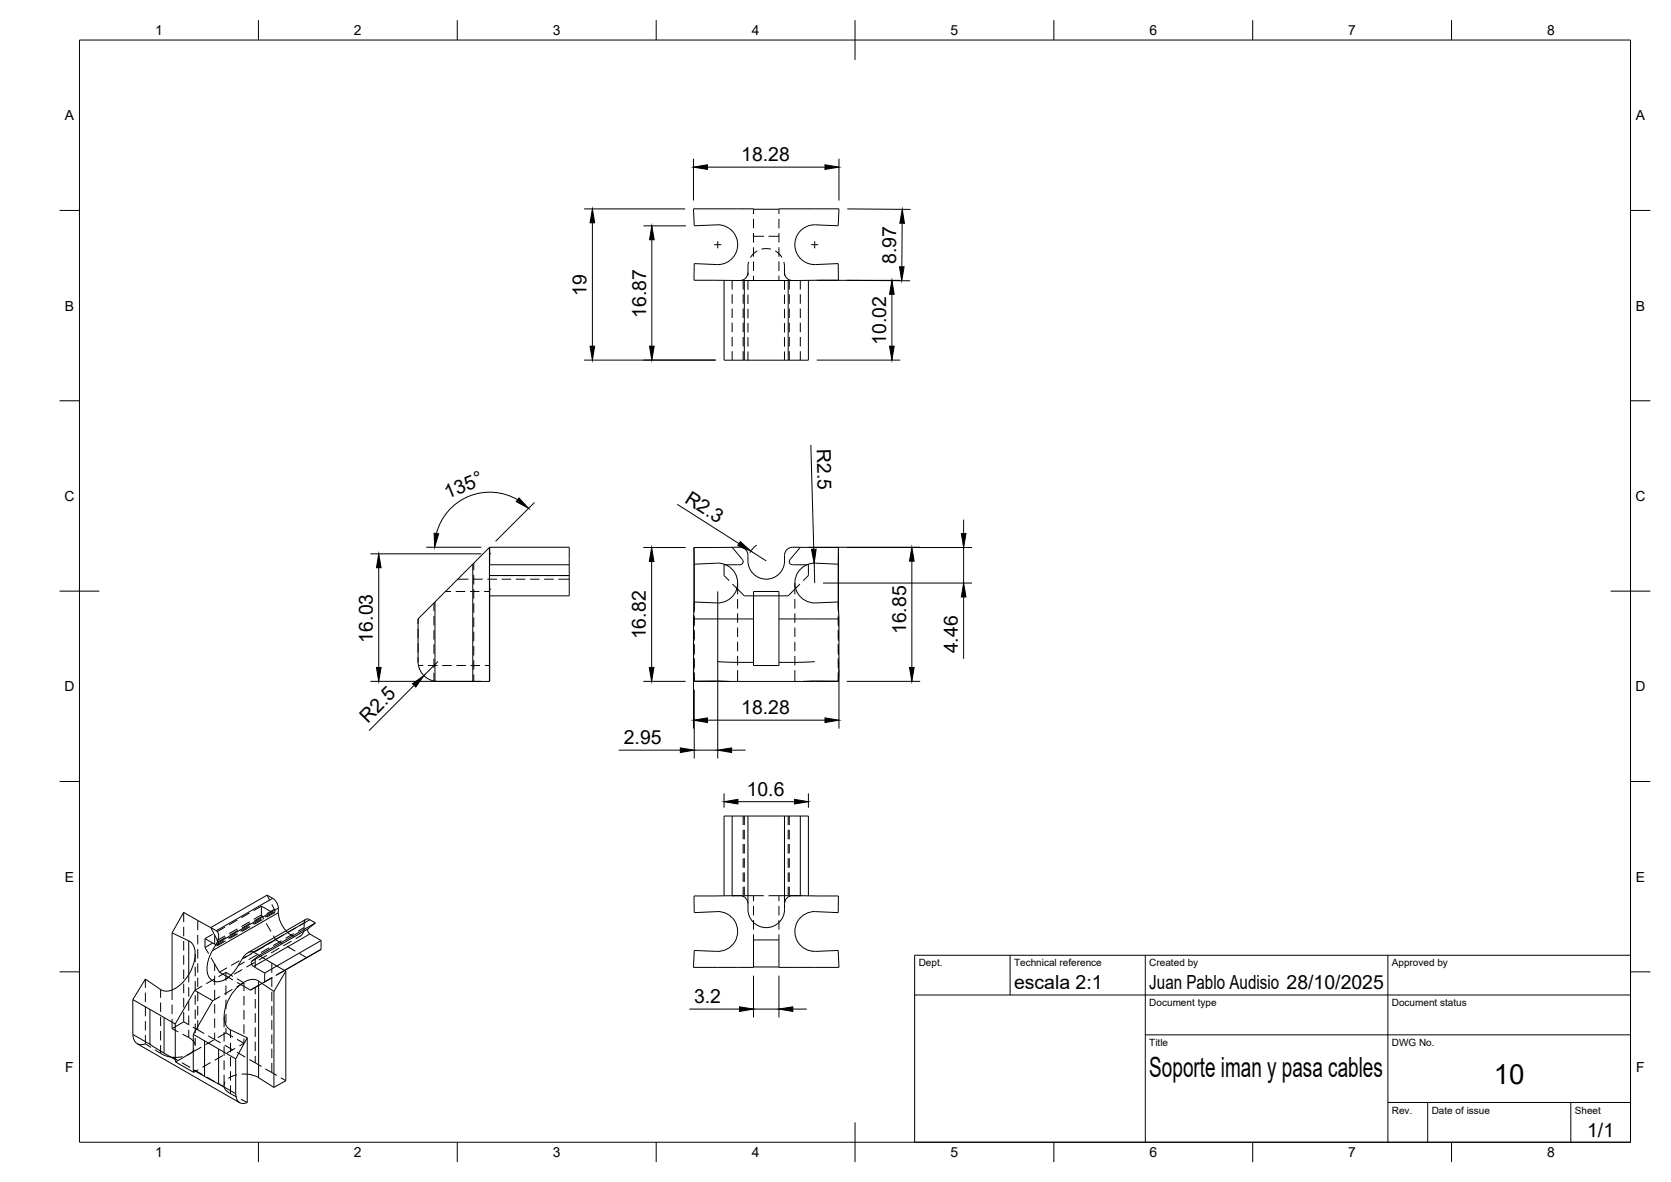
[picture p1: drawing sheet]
<svg xmlns="http://www.w3.org/2000/svg" width="420mm" height="297mm" viewBox="0 0 420 297" stroke-linecap="round" stroke-linejoin="round" font-family="sans-serif">
<!-- layer: Visible -->
<g fill="none" stroke="#000" stroke-width=".25">
<path d="M183.5 57.5l-1.5-.8-1.1-.2-6.3 .2-.2-4.2h36.5l-.1 4.2-6.4-.2-1.1 .2-1.4 .8M183.5 57.5a5 5 0 0 1 1.7 5.7 5 5 0 0 1-4.9 3.3M201.9 57.5a5 5 0 0 0-1.8 5.7 5 5 0 0 0 5 3.3M180.2 66.5l-5.6-.3-.1 4.2h36.3v-4.2l-5.7 .3M182.1 70.4v20.1h21.2v-20.1M187.2 70.5v20M198.2 70.5v20M123.1 137.6v33.6M123.1 137.5v4.4M174.5 137.6l.1 4.2M174.5 137.6v14.8M184.1 137.5a3.6 3.6 0 0 1 3.4 .6 3.1 3.1 0 0 1 .6 2.8 4.6 4.6 0 0 0 4.6 4.6 4.6 4.6 0 0 0 4.6-4.5 2.9 2.9 0 0 1 1-3.2l1-.3h1.9"/>
<path d="M184.1 137.5l-9.6 .1M184.1 137.5h.1M201.2 137.5l9.6 .1M201.2 137.5h.1M210.8 137.6v4.2M210.8 137.6v14.8M109.4 151.3l-4.3 4.2v10.7a5 5 0 0 0 4.3 5M109.4 151.3v19.9M118.9 141.8l-9.5 9.5M118.9 141.8l4.2-4.3h20v4.4M118.9 141.8v29.4M123.1 141.9h20"/>
<path d="M143.1 144.6h-20v26.6h-4.2M143.1 141.9v7.8h-20M174.4 155.5v11.8l.2 3.9M174.4 155.5h15.1M174.6 151.3l-.2 4.2M174.6 151.3l5.6 .2M174.6 141.8v9.5M180.2 141.5l-5.6 .3M180.3 141.5a5 5 0 0 1 5.2 5 5 5 0 0 1-5.2 5M189.5 148.6h6.4v18.6h-6.4zM189.5 149.7h6.4M195.9 155.5h15"/>
<path d="M205.1 141.5a5 5 0 0 0-5.2 5 5 5 0 0 0 5.2 5M205.1 141.5l5.7 .3M210.8 151.3l.1 4.2M210.8 151.3l-5.7 .2M210.8 141.8v9.5M210.9 155.5l.1 11.8-.2 3.9M109.4 171.2h9.5M174.5 170.9v.3h9M174.6 171.2h8.9M174.6 171.2h.1M180.5 166.3l9 .2M183.5 171.2h18.4"/>
<path d="M204.9 166.3l-9 .2M210.8 171.2h-8.9M210.8 171.2h.1M210.8 170.9v.3h-8.9M184.1 205.1v20M188.1 205.1v23.4a4.6 4.6 0 0 0 4.6 4.6 4.6 4.6 0 0 0 4.6-4.6v-23.4M188.1 205.1h-6v20M188.1 205.1h9.2M197.3 205.1h6v20M201.2 205.1v20M43.3 234.4l4.2 2a4.2 4.2 0 0 1 1.4 4.8 10.4 10.4 0 0 1-6.3 7.8 2.78 2.78 0 0 1-2.2-.3M43.3 234.4v14.4"/>
<path d="M53 233.1l1.4 .8a2.49 2.49 0 0 1 0 3.3M53 233.1l14.2-8.2a3.8 3.8 0 0 1 2.8 4.5l.2 1.3 .5 1.4 1.2 1.8M53 233.1h.1M53 233.1l-6.8-3.8-2.9 5.1M53.4 238.9a7.2 7.2 0 0 0-.9 6.6 2.73 2.73 0 0 0 4.2 .6 11.6 11.6 0 0 0 4.2-5.2M54.4 237.2l-1 1.7M79.3 231.9l-1.7-.9h-.7l-14.6 8.4M79.3 231.9l-1.8 1.5-.1 .6 .5 .7 2.8 1.7M79.3 231.9l-14.1 8.2M80.7 236.4l-11.1 6.4M80.7 238.6l-9.2 5.3M80.7 236.4v2.2"/>
<path d="M80.7 238.6l-3.6 2.1M180.2 239.1l-5.6-.2-.2 4.2h15.1v-6.9h6.4v6.9h15l-.1-4.2-5.7 .2M180.3 229.1a5 5 0 0 1 5.2 5 5 5 0 0 1-5.2 5M184.1 225.1a3.5 3.5 0 0 1 3.4 .6l.5 .8 .1 .6M184.1 225.1h.1M184.1 225.1l-9.6 .1 .1 4.1 5.6-.2M201.2 225.1h.1M201.2 225.1a3.5 3.5 0 0 0-3.3 .6l-.6 .8v.6M201.2 225.1l9.6 .1v4.1l-5.7-.2M205.1 229.1a5 5 0 0 0-5.2 5 5 5 0 0 0 5.2 5M33.4 251.2l10.7 6.1M33.4 251.2v8.8"/>
<path d="M33.4 259.9l.3 1.5 .8 .9 25.8 14.8M40.4 248.7l-3.8-2.7-3.2 5.2M44.1 257.3l4.9-8.4 4.5 2.6-4.9 8.4M44.1 257.3v9M48.6 259.9v9l6.4 3.5M48.6 259.9l10.7 6.2M65 246.6l3.9 2.6M65 246.5a4.2 4.2 0 0 0-4.9 1.2 10.4 10.4 0 0 0-3.5 9.3 2.77 2.77 0 0 0 1.4 1.8l4.2 2M65.2 240.1l-1.4-.8a2.49 2.49 0 0 0-2.9 1.6M65.2 240.1l6.7 4M68.9 249.2v24.1M71.9 244.1l-3 5.1"/>
<path d="M71.9 244.1v27.5l-3 1.7M189.5 243h6.4M37.7 262.4l6.4 3.9M44.1 266.3v.6M48.6 264.3l-4.4 2.6 4.5 2.6-.1-.6M62.2 260.8v16.3a1.97 1.97 0 0 1-2.2-.2 1.97 1.97 0 0 1-.7-2.1v-8.7M62.2 260.8l-2.9 5.3M62.2 269.9l1.5 .3 1.3 .6M65 270.8l3.9 2.5"/>
</g>
<!-- layer: Hidden -->
<g fill="none" stroke="#000" stroke-width=".25">
<path d="M189.5 52.6v1.2M189.5 55v2.4M189.5 58.6v2.3M189.5 59.4h2.6M193.3 59.4h2.6M195.9 52.6v1.2M195.9 55v2.4M195.9 58.6v2.3M184.1 70.5h.1M184.1 70.5v2.3M184.1 73.9v2.4M184.1 77.5v2.4"/>
<path d="M186.9 70.5v2.3M186.9 74v2.3M186.9 77.5v2.4M188.1 68.5a2.02 2.02 0 0 1-2 2h-2M188.1 70.4v2.4M188.1 74v2.4M188.1 77.6v2.4M188.2 65.8l-.1 3.5M189.5 62.1v2.4M189.5 65.7v2.4M189.5 69.3v1.2M190.4 63.1l-1 .7-.7 .9"/>
<path d="M191.5 62.6l1.2-.1 1.1 .1M194.9 63.1l1 .7 .7 .9M195.9 62.1v2.4M195.9 65.7v2.4M195.9 69.3v1.2M197.1 65.8l.2 3.5M197.3 68.5a2.02 2.02 0 0 0 2 2h1.9M197.3 70.4v2.4M197.3 74v2.4M197.3 77.6v2.4M198.5 70.5v2.3M198.5 74v2.3"/>
<path d="M198.5 77.5v2.4M201.2 70.5h.1M201.2 70.5v2.3M201.2 73.9v2.4M201.2 77.5v2.4M184.1 81.1v2.4M184.1 84.7v2.4M184.1 88.3v2.2M186.9 81.1v2.4M186.9 84.7v2.4M186.9 88.3v2.2M188.1 81.2v2.4"/>
<path d="M188.1 84.7v2.4M188.1 88.3v2.2M197.3 81.2v2.4M197.3 84.7v2.4M197.3 88.3v2.2M198.5 81.1v2.4M198.5 84.7v2.4M198.5 88.3v2.2M201.2 81.1v2.4M201.2 84.7v2.4M201.2 88.3v2.2M123.1 137.5v1.7"/>
<path d="M123.1 139.2h.1M184.1 137.5l2.6 3.1a.8 .8 0 0 1 .1 .9 .8 .8 0 0 1-.7 .4h-4v2.7l1.2 1.3M201.2 137.5l-2.6 3.1a.8 .8 0 0 0-.1 .9 .8 .8 0 0 0 .8 .4h4v2.7l-1.3 1.3M105.1 155.5v1.3M105.1 158v2.4M109.1 151.5v2.1M109.1 154.8v2.4M109.1 158.4v2.3M112 148.6h1.4M114.6 148.6h2.4M115.1 145.5h2.7M118.2 148.6h2.3"/>
<path d="M119 145.5h2.4M119.1 141.5v1.8M119.1 144.5v2.4M119.1 148v2.4M119.1 151.6v2.4M119.1 155.2v2.4M119.1 158.8v2.3M121.7 148.6h1.4M122.6 145.5h2.3M123.1 144.6h.1M123.1 144.6h2.3M123.1 148h.1"/>
<path d="M126.1 145.5h2.4M126.6 144.6h2.3M129.7 145.5h2.4M130.1 144.6h2.4M133.3 145.5h2.4M133.7 144.6h2.4M136.8 145.5h2.4M137.3 144.6h2.4M140.4 145.5h2.7M140.8 144.6h2.3M174.5 152.4v1.5M174.5 155.1v2.4"/>
<path d="M174.5 158.7v2.3M174.6 151.3v2.2M174.6 154.7v2.4M174.6 158.2v2.4M184.2 146.8l3 2.9h2.3M185.5 146.5v2.9M185.5 150.5v2.4M185.5 154.1v2.4M185.5 157.7v2.4M199.9 146.5v2.9M199.9 150.5v2.4M199.9 154.1v2.4"/>
<path d="M199.9 157.7v2.4M201.1 146.8l-2.9 2.9h-2.3M210.8 151.3v2.2M210.8 154.7v2.4M210.8 158.2v2.4M210.8 152.4v1.5M210.8 155.1v2.4M210.8 158.7v2.3M105.1 161.6v2.4M105.1 165.2v1.3M105.2 167.2h1.2M107.6 167.2h2.4"/>
<path d="M109.1 161.9v2.4M109.1 165.5v2.4M109.1 169.1v2M111.2 167.2h2.4M114.8 167.2h2.4M118.3 167.2h2.4M119.1 162.3v2.4M119.1 165.9v2.4M119.1 169.5v1.7M121.9 167.2h1.2M174.5 162.2v2.4M174.5 165.8v2.4"/>
<path d="M174.5 169.4v1.5M174.6 161.8v2.4M174.6 165.4v2.4M174.6 169v2.2M185.5 161.3v2.3M185.5 164.8v2.4M185.5 168.4v2.8M199.9 161.3v2.3M199.9 164.8v2.4M199.9 168.4v2.8M210.8 161.8v2.4M210.8 165.4v2.4"/>
<path d="M210.8 169v2.2M210.8 162.2v2.4M210.8 165.8v2.4M210.8 169.4v1.5M186.9 205.1v2.2M186.9 208.5v2.4M186.9 212.1v2.4M186.9 215.7v2.4M186.9 219.3v2.3M187.2 205.1v2.2M187.2 208.5v2.4M187.2 212.1v2.4"/>
<path d="M187.2 215.7v2.4M187.2 219.3v2.3M198.2 205.1v2.2M198.2 208.5v2.4M198.2 212.1v2.4M198.2 215.7v2.4M198.2 219.3v2.3M198.5 205.1v2.2M198.5 208.5v2.4M198.5 212.1v2.4M198.5 215.7v2.4M198.5 219.3v2.3"/>
<path d="M46.2 229.3v2.4M46.2 232.9v2.4M46.2 236.5v2.4M49.1 239.7v2.1M51.5 235.9v2.2M51.5 238.1l1 1.6M53 233.1l1.9 3.8a.39 .39 0 0 1 0 .6 .39 .39 0 0 1-.5 0l-2.9-1.6M53.5 234.8l-2 1.1M53.5 237l-2 1.1M56.6 233l-2.1 1.2M56.6 235.2l-2.1 1.2M56.7 236.4l-1.9 1.1"/>
<path d="M59.7 231.2l-2.1 1.2M59.7 233.4l-2.1 1.2M59.8 234.7l-2.1 1.1M62.8 229.4l-2.1 1.2M62.8 231.7l-2.1 1.1M62.9 232.9l-2 1.2M63.3 239.7l-2.1 1.1M65.7 227.7l-1.9 1.1M65.7 227.7v2.2M65.7 229.9l-1.9 1.1M65.7 229.9l.6 1.1M66 231.1l-2.1 1.2"/>
<path d="M66.4 237.9l-2.1 1.2M66.9 232l1.2 2.1M67.2 224.9l.6 1.3M68.3 227.3l.7 1.4a.42 .42 0 0 1 .1 .5 .42 .42 0 0 1-.5 .1l-2.9-1.6M68.7 235.1l.6 1.1M69 229.4l-2 1.1M69.3 236.2l-1.9 1.1M69.3 236.2l1.9 1M70.2 238.3l-2 1.2M71.9 233.9l1.3 1.1 .9 .4M72.2 237.8l2.1 1.2M73.3 236.5l-2.1 1.2"/>
<path d="M75.3 239.6l1.8 1.1M75.5 235.2l-1.2 .7M76.9 231l-.4 .7-.1 2.3-.4 .8-.7 .5M184.1 225.1h2.8M186.9 222.8v2.3M186.9 225.1h5.2M187.2 222.8v2.3M189.5 225.1v1.4M189.5 227.7v2.3M189.5 231.2v2.4M189.5 234.8v1.4M193.3 225.1h5.2"/>
<path d="M195.9 225.1v1.4M195.9 227.7v2.3M195.9 231.2v2.4M195.9 234.8v1.4M198.2 222.8v2.3M198.5 225.1h2.7M198.5 222.8v2.3M36.6 246v2.2M36.6 249.4v2.4M36.6 253v2.4M36.6 256.6v2.4M43.3 248.8v2.5"/>
<path d="M43.3 252.5v2.4M43.3 256v2.5M43.3 258.5l1.5 .8M45.9 259.9l2.4 1.4 .5 .6 .2 .7M46.2 240.1v2.3M46.2 243.6v2.4M46.2 247.2v2.4M46.2 250.8v2.4M46.2 254.3v2.5M46.2 256.8l-2.9 1.7M46.2 256.8l1.2 .7M48.5 258.1l2.8 1.6"/>
<path d="M49.1 243v2.3M49.1 246.5v2.4M49.1 250.1v2.4M49.1 253.7v2.4M49.1 257.2v2.4M50.8 247.8l-1.8 1.1M53.1 240.7l2.1 3.6M53.9 246l-2 1.2M55.2 244.3l3.4 2M55.4 250.4l-1.9 1.1M56.3 255.5v2.7M56.3 259.4v2.4"/>
<path d="M56.8 259.6l-2 1.2M56.8 244.4v2.1M56.8 247.7v2.3M56.8 251.2v2.4M56.8 254.8v2.4M56.8 258.4v1.2M56.8 244.4l-1.9 1M56.8 259.6l1.8 1M56.8 244.4l1.8 1M57.1 243.2l-1.9 1.1M57.8 245.4l-1.2 .7M58.4 248.6l-2 1.2"/>
<path d="M59.6 246l1.7 1M60.2 241.4l-2.1 1.2M60.9 243.6l-2 1.2M61.3 247l-1.8 1M61.3 247v2.1M61.3 250.3v2.4M61.3 253.8v2.4M61.3 257.4v2.4M64 241.9l-2 1.1M65.1 240.1l-1.9 1.5v.6l.4 .6 2.9 1.7M66.5 244.5v2.2M67.1 240.1l-2.1 1.2"/>
<path d="M68.3 245.8l-2.1 1.1M68.5 245.6l-5.5 3.2-3.4-1.9M69.6 245l1.9-1.1-2.2 1.3M69.6 242.8l-3.1 1.7M34.5 262.3l1.1 .2 1-.2M36.6 262.3l1.4 .9M36.6 260.1v2.2M39 263.8l1.7 1.1 1.6 .6 1.7 .2 1.9-.2M48.9 263.7l-1 1-.9 .5M49.1 260.8v2.1M49.8 268.8l-1.1 .7M50.7 263.1l-2.1 1.2"/>
<path d="M52.4 260.3l3.1 1.8M52.9 267l-2 1.2M53.7 261.4l-2 1.1M56 265.2l-2 1.2M56.3 262.9v2.4M56.3 266.5v2.4M56.3 270.1v2.7M56.5 262.7l2.1 1.1M56.6 271.9a1.79 1.79 0 0 0 0 1.8l.9 .9 2 1.1M59.1 263.4l-2 1.2M59.6 261.2l1.7 1M59.6 264.4l2.1 1.2"/>
<path d="M59.6 270.1l-1.5 .5-.7 .4M60.6 276.2l1.6 .9M60.8 269.9h1.4M61.3 262.2l-1.1 .7M61.3 261v1.2M62.7 266.2l3 1.8M66.8 268.6l2.8 1.7M70.6 270.9l1.3 .7"/>
</g>
<!-- layer: Hidden Narrow -->
<g fill="none" stroke="#000" stroke-width=".25">
<path d="M49.7 231.3v2.5M49.7 234.9v2.4M49.7 238.5v2.4M54 235v2.3M56.3 236.4l-1.9 1.1M56.7 235.6l-1.9 1.1M59.4 234.6l-2 1.2M59.9 233.8l-2.1 1.2M62.5 232.8l-2 1.2M62.9 232l-2 1.2M64.6 240l-2.1 1.2M65.1 238.5l-2.1 1.2"/>
<path d="M65.6 231l-2.1 1.2M66 230.2l-2 1.2M67.7 238.2l-2.1 1.2M68.2 236.7l-2.1 1.2M68.6 229.3l-1.9 1.1M69 228.5l-1.9 1.1M70.8 236.4l-2.1 1.2M71.3 235l-2.1 1.1M73.9 234.6l-2.1 1.2M74.4 233.2l-2.1 1.1M76.5 233.1l-1.6 .9M76.5 232l-1.1 .6"/>
<path d="M40.4 248.7v2M40.4 251.9v2.4M40.4 255.5v2.4M40.4 259.1v2.4M47.5 244.9v2M47.5 248.1v2.4M47.5 251.6v2.4M47.5 255.2v2.4M47.5 258.8v1.9M49.7 242.1v2.4M49.7 245.7v2.3M49.7 249.2v2.4"/>
<path d="M49.7 252.8v2.4M49.7 256.4v2.4M54 242.3v1.7M54 245.2v2.4M54 248.8v2.3M54 252.3v2.4M54 255.9v2.4M54 259.5v1.7M58 258.8v2.1M61.5 241.8l-1.6 .9M62 240.3l-1.1 .6M64.2 240.9v2.2"/>
<path d="M64.2 248.1v1.8M64.2 251v2.4M64.2 254.6v2.4M64.2 258.2v2.4M65.5 240.3l-2.2 1.3M66.8 241.1l-3 1.8M68.3 242v2.5M68.3 245.7v2.3M68.3 249.2v2.4M68.3 252.8v2.4M68.3 256.4v2.4M68.3 260v2.3"/>
<path d="M40.4 262.6v2.1M43.4 265.7l1.3 .8M45.7 267.1l2.1 1.2M48.9 268.9l2 1.2M51.9 270.6l2.1 1.2M55 272.4l1.4 .8M58 262.1v2.3M58 265.6v2.4M58 269.2v2.4M58 272.8v2M64.2 261.8v2.3M64.2 265.4v1.7"/>
<path d="M68.3 263.5v2.4M68.3 267.1v2.4"/>
</g>
<!-- layer: Visible Narrow -->
<path d="M47.5 236.4v8.5M68.6 225.7l-14.2 8.2M70 228.2l-15.6 9M70 229.4l-16.6 9.5M77.5 233.4l-12 6.9M77.9 231.1l-14.1 8.2M77.9 234.7l-11.1 6.4M37.7 253.7v8.7l-4.3-2.4M41.3 255.7v9M65 246.6v24.2M51.4 261.6v8.9M55 263.6v8.8l4.3 2.5" fill="none" stroke="#000" stroke-width=".25"/>
<!-- layer: BORDER -->
<g fill="none" stroke="#000" stroke-width=".25">
<path d="M20 10.1h390v276.9h-390zM65 5.1v5M115 5.1v5M165 5.1v5M215 5.1v10M265 5.1v5M315 5.1v5M365 5.1v5M15 52.9h5M410 52.9h5M15 100.7h5M410 100.7h5"/>
<path d="M15 148.6h10M405 148.6h10M15 196.4h5M410 196.4h5M15 244.2h5M410 244.2h5M65 287v5M115 287v5M165 287v5M215 282.1v9.9M265 287v5M315 287v5"/>
<path d="M365 287v5"/>
</g>
<!-- layer: TITLEBLOCK -->
<path d="M230 240.1h180v46.9h-180zM230 250h180M254 240.1v9.9M288 240.1v46.9M349 240.1v46.9M288 260.1h122M349 277.1h61M359 277.1v9.9M395 277.1v9.9" fill="none" stroke="#000" stroke-width=".25"/>
<!-- layer: Smart Centers -->
<path d="M179.6 61.5h1.8M180.5 60.6v1.8M204 61.5h1.7M204.9 60.6v1.8" fill="none" stroke="#000" stroke-width=".25"/>
<!-- layer: FD_Dimensions -->
<g fill="none" stroke="#000" stroke-width=".25">
<path d="M174.4 39.9v10.5M210.9 39.9v10.5M146.9 52.5h25.4M148.9 56v31M161.8 56.8h10.7M177.9 42h29.5M213 52.5l16 .1M226.8 56.1v10.9M163.9 60.2v26.8M205.4 70.4h21M212.9 70.4l15.9 .2M224.3 74v13"/>
<path d="M146.9 90.5h33.1M205.4 90.5h21M203.9 111.8l.7 26.2M93.1 139.2h27.9M107.2 137.5h13.8M130.2 125.6a13.8 13.8 0 0 0-20.5 8.4M134.4 126.3l-9.8 9.7M161.8 137.6h10.6M170.3 126.7l15.5 9.9M188.8 138.5l3.9 2.5M190.3 137l-.9 .7-.9 1.2M203.3 137.5h28.1"/>
<path d="M212.9 137.6h31.5M242.3 130.6v3.5M242.3 137.6v8.9M95.2 142.7v25M163.9 141.1v26.6M180.5 148.6v42M204.7 141.5l.2 5M206.9 146.5h37.5M229.3 141v26.7M242.3 150v15.6M93.1 171.2h27.9M104.1 172.2l-11.3 11.4"/>
<path d="M110.1 166.2l-3.5 3.6M161.8 171.2h10.6M174.4 168.3v14.8M174.6 173.3v17.3M210.9 168.3v14.8M212.9 171.2h18.5M155.6 188.5h15.5M174.6 188.5h5.9M177.9 181h29.5M182.1 199.4v3.6M184 188.5h3.5M203.3 199.4v3.6"/>
<path d="M185.5 201.5h14.2M173.3 253.6h12.6M189.5 245.2v10.5M189.5 253.6h6.4M195.9 245.2v10.5M199.3 253.6h3.6"/>
</g>
<g fill="#000" stroke="#000" stroke-width=".25">
<path d="M148.9 52.5l.6 3.5h-1.1zM174.4 42l3.5-.6v1.2zM207.4 41.4l3.5 .6-3.5 .6zM226.9 52.6l.5 3.5h-1.1zM163.9 56.8l.6 3.4h-1.2zM224.3 70.4l.5 3.6h-1.1zM226.2 67h1.1l-.6 3.6zM148.4 87h1.1l-.6 3.5zM163.3 87h1.2l-.6 3.5zM223.7 87h1.1l-.5 3.5zM109.2 134l1.1 .1-1 3.4zM130.5 125.1l2.4 2.6-3.1-1.6z"/>
<path d="M186.1 136.1l2.7 2.4-3.3-1.4zM204 138h1.2l-.5 3.5zM241.7 134.1h1.2l-.6 3.5zM95.2 139.2l.6 3.5h-1.1zM163.9 137.6l.5 3.5h-1.1zM229.3 137.5l.5 3.5h-1.1zM242.3 146.5l.6 3.5h-1.2zM94.7 167.7h1.1l-.6 3.5zM103.7 171.8l2.9-2-2.1 2.9zM163.3 167.7h1.1l-.5 3.5zM228.7 167.7h1.1l-.5 3.5zM171.1 187.9l3.5 .6-3.5 .6z"/>
<path d="M174.4 181l3.5-.6v1.2zM180.5 188.5l3.5-.6v1.2zM207.4 180.4l3.5 .6-3.5 .6zM182.1 201.5l3.4-.6v1.1zM199.7 200.9l3.6 .6-3.6 .5zM185.9 253l3.6 .6-3.6 .6zM195.9 253.6l3.4-.6v1.2z"/>
</g>
<g font-size="7">
<text x="289" y="270.6">Soporte iman y pasa cables</text>
<text x="375.6" y="272.3">10</text>
</g>
<g font-size="4.9">
<text x="186.4" y="40.5">18.28</text>
<text x="225.3" y="66.3" transform="rotate(-90 225.3 66.3)">8.97</text>
<text x="147.5" y="74.4" transform="rotate(-90 147.5 74.4)">19</text>
<text x="162.4" y="79.9" transform="rotate(-90 162.4 79.9)">16.87</text>
<text x="222.8" y="86.7" transform="rotate(-90 222.8 86.7)">10.02</text>
<text x="205.4" y="112.8" transform="rotate(88 205.4 112.8)">R2.5</text>
<text x="112.5" y="125.4" transform="rotate(-22 112.5 125.4)">135°</text>
<text x="171.9" y="126.1" transform="rotate(33 171.9 126.1)">R2.3</text>
<text x="93.8" y="161.5" transform="rotate(-90 93.8 161.5)">16.03</text>
<text x="162.4" y="160.7" transform="rotate(-90 162.4 160.7)">16.82</text>
<text x="227.8" y="159.4" transform="rotate(-90 227.8 159.4)">16.85</text>
<text x="240.8" y="164.2" transform="rotate(-90 240.8 164.2)">4.46</text>
<text x="186.4" y="179.5">18.28</text>
<text x="92.5" y="181.9" transform="rotate(-45 92.5 181.9)">R2.5</text>
<text x="156.8" y="187.1">2.95</text>
<text x="187.7" y="200">10.6</text>
<text x="255" y="248.5">escala 2:1</text>
<text x="289" y="248.5">Juan Pablo Audisio 28/10/2025</text>
<text x="174.5" y="252.1">3.2</text>
<text x="399.1" y="285.7">1/1</text>
</g>
<g font-size="3.5">
<text x="39" y="8.8">1</text>
<text x="89" y="8.8">2</text>
<text x="139" y="8.8">3</text>
<text x="189" y="8.8">4</text>
<text x="239" y="8.8">5</text>
<text x="289" y="8.8">6</text>
<text x="339" y="8.8">7</text>
<text x="389" y="8.8">8</text>
<text x="16.3" y="30.2">A</text>
<text x="411.3" y="30.2">A</text>
<text x="16.3" y="78">B</text>
<text x="411.3" y="78">B</text>
<text x="16.2" y="125.9">C</text>
<text x="411.2" y="125.9">C</text>
<text x="16.2" y="173.7">D</text>
<text x="411.2" y="173.7">D</text>
<text x="16.3" y="221.6">E</text>
<text x="411.3" y="221.6">E</text>
<text x="16.4" y="269.4">F</text>
<text x="411.4" y="269.4">F</text>
<text x="39" y="290.8">1</text>
<text x="89" y="290.8">2</text>
<text x="139" y="290.8">3</text>
<text x="189" y="290.8">4</text>
<text x="239" y="290.8">5</text>
<text x="289" y="290.8">6</text>
<text x="339" y="290.8">7</text>
<text x="389" y="290.8">8</text>
</g>
<g font-size="2.5">
<text x="231" y="242.9">Dept.</text>
<text x="255" y="242.9">Technical reference</text>
<text x="289" y="242.9">Created by</text>
<text x="350" y="242.9">Approved by</text>
<text x="289" y="252.8">Document type</text>
<text x="350" y="252.8">Document status</text>
<text x="289" y="262.9">Title</text>
<text x="350" y="262.9">DWG No.</text>
<text x="350" y="279.9">Rev.</text>
<text x="360" y="279.9">Date of issue</text>
<text x="396" y="279.9">Sheet</text>
</g>
</svg>
